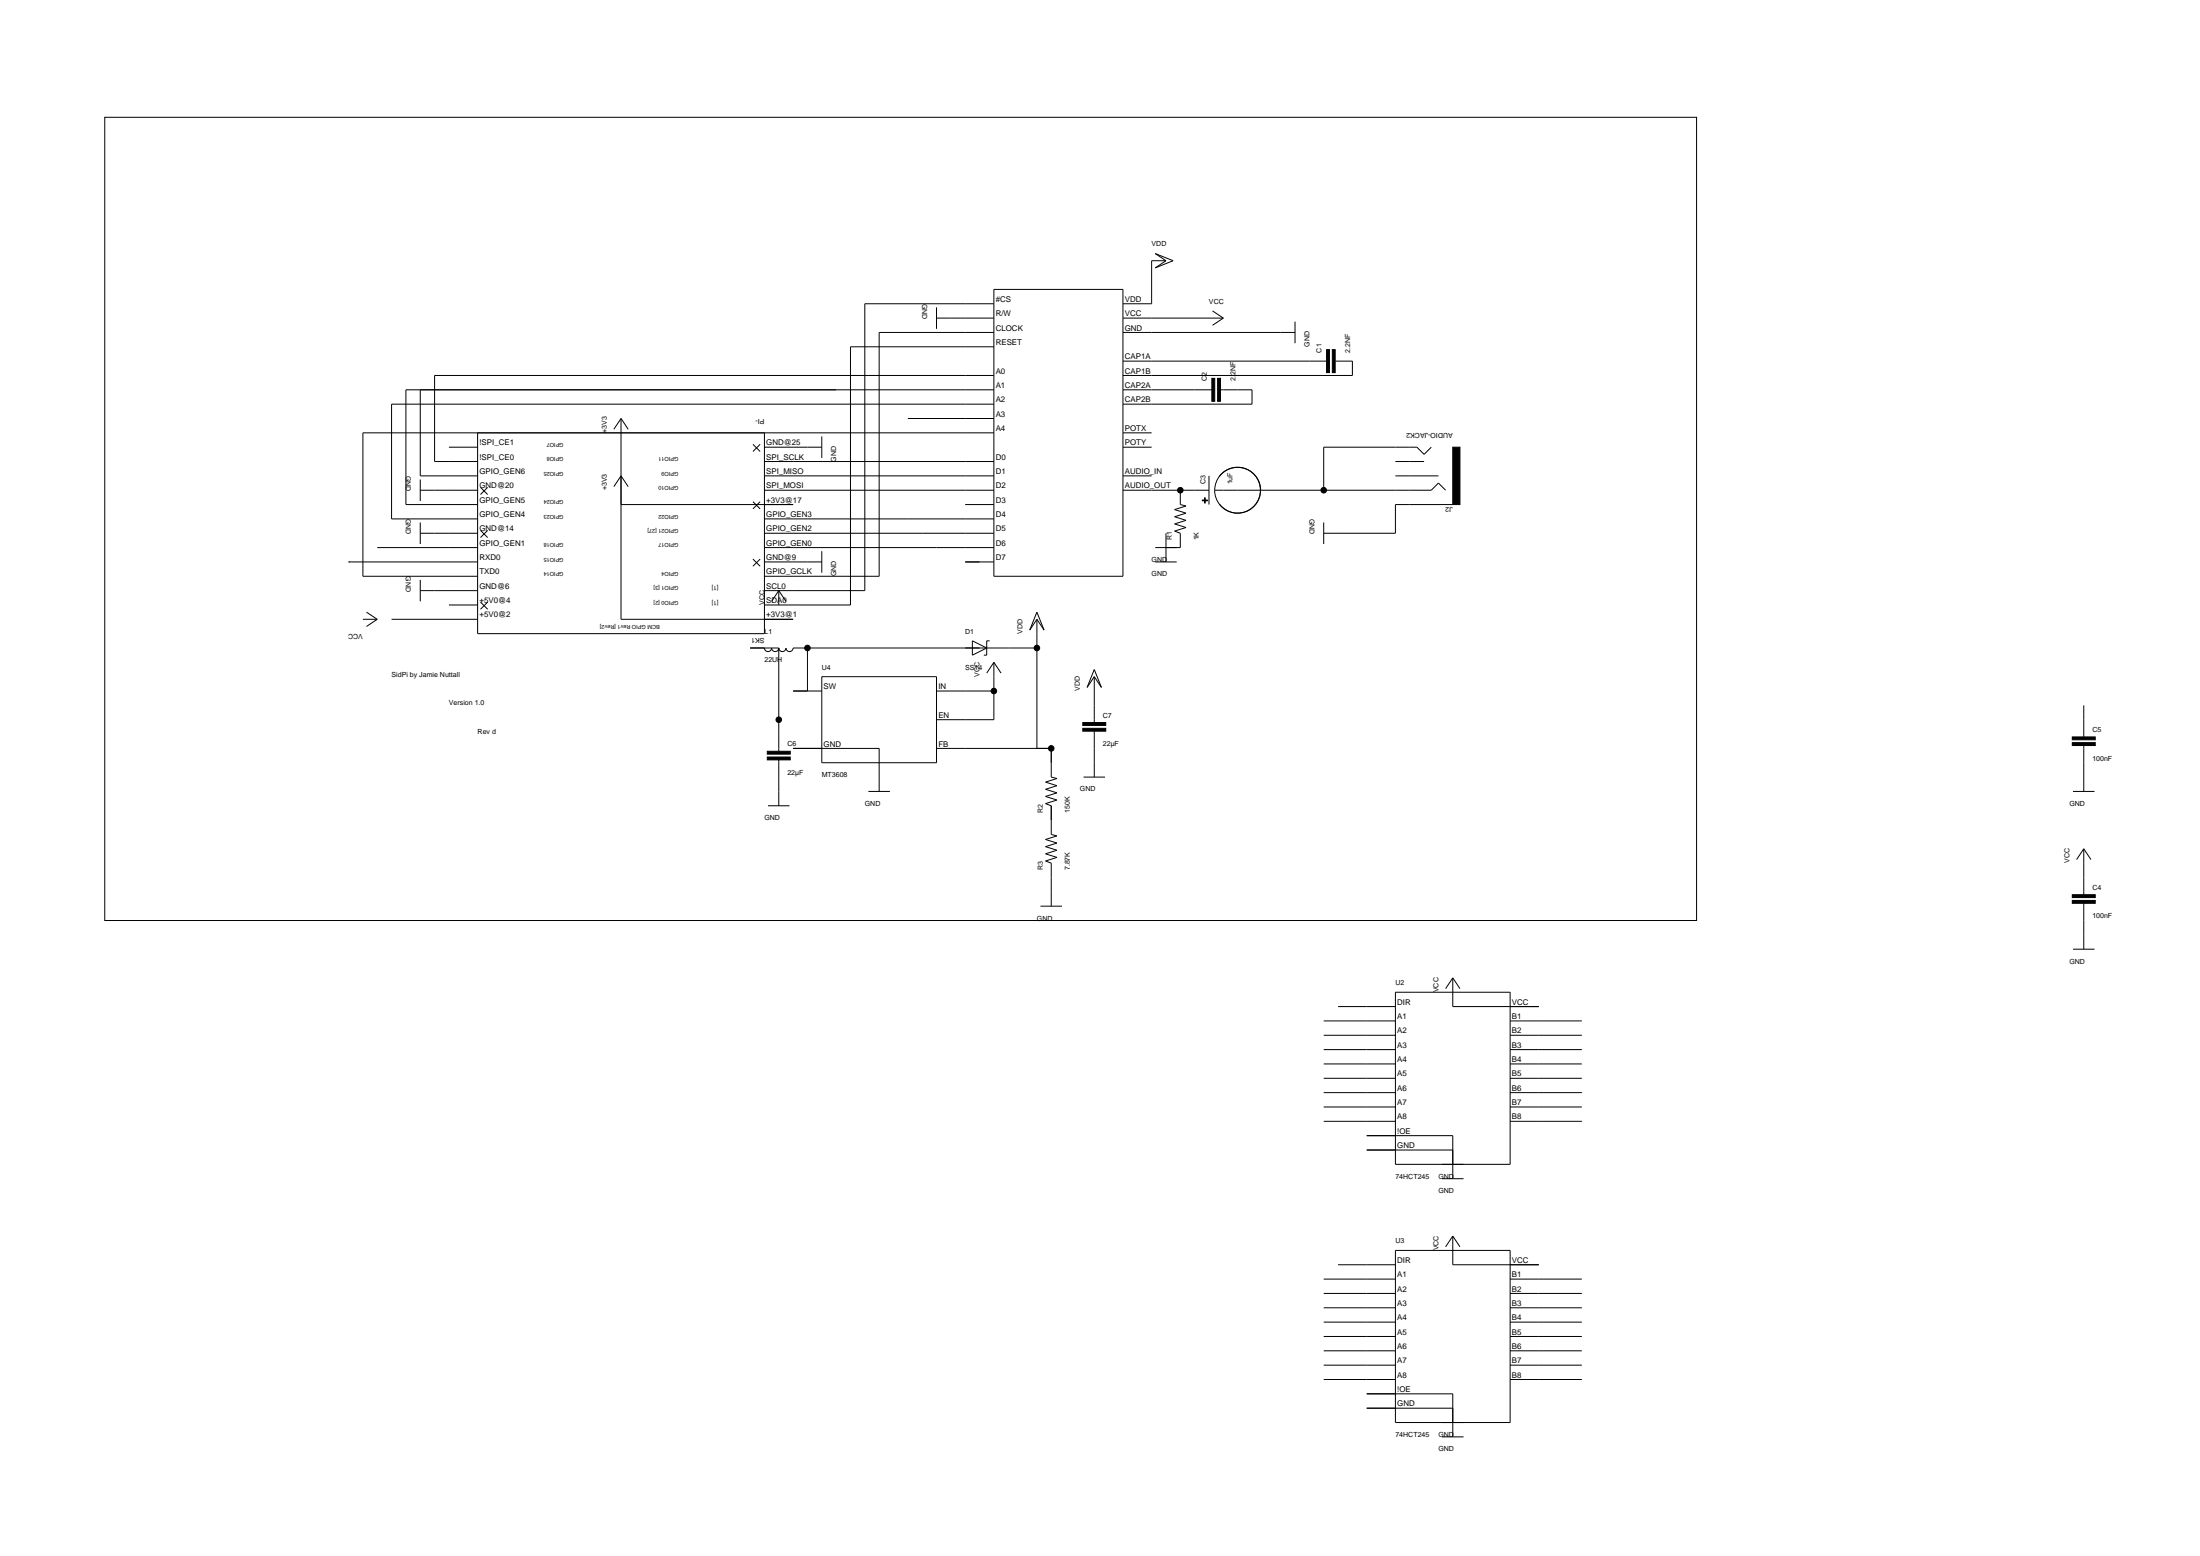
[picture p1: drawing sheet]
<svg xmlns="http://www.w3.org/2000/svg" width="420mm" height="297mm" viewBox="0 0 420 297" stroke-linecap="round" stroke-linejoin="round" font-family="sans-serif">
<g fill="none" stroke="#000" stroke-width=".19">
<path d="M20 22.4h303.9v153.3h-303.9zM178.8 58.7v4.1M189.7 55.2h24.7v54.8h-24.7zM189.7 58h-24.6v54.7h-19.2M220.5 48.4l3.5 1.4-3.5 1.3 2.1-1.3zM222.6 49.8h-2.7v8.2h-5.5M231.5 59.3l2 1.4M80.2 74.4v16.4h11M118.6 79.9v38.3h32.8M118.6 79.9l1.3 2M118.6 79.9l-1.4 2M173.3 79.9h16.4"/>
<path d="M178.8 60.7h10.9M189.7 63.5h-21.9v46.5h-21.9M189.7 66.2h-27.3v49.3h-16.5M189.7 71.7h-106.7v16.4h8.2M189.7 74.4h-112.2v21.9h13.7M189.7 77.1h-114.9v21.9h16.4M214.4 60.7h19.1M214.4 63.5h32.8M214.4 74.4h17M214.4 68.9h38.9M233 74.4h6v2.7h-24.6M233.5 60.7l-2 1.4"/>
<path d="M247.2 61.4v4.1M254.9 68.9h3.3v2.8h-43.8M80.2 93.6h11M80.2 91.5v4.1M80.2 99.7v4.1M85.7 85.4h5.5M91.2 82.6v38.3h54.7v-38.3M91.7 93l1.4 1.4M93.1 93l-1.4 1.4M117.2 92.9l1.4-2.1 1.3 2.1M118.6 96.3h32.8M143.7 95.8l1.4 1.3"/>
<path d="M143.7 84.8l1.4 1.4M145.1 95.8l-1.4 1.3M145.1 84.8l-1.4 1.4M145.9 88.1h43.8M145.9 90.8h43.8M145.9 93.6h43.8M145.9 99h43.8M145.9 85.4h11M156.9 83.3v4.1M184.3 96.3h5.4M189.7 82.6h-120.4v27.4h21.9M214.4 82.6h5.5"/>
<path d="M214.4 90.8h5.5M214.4 93.6h16.4M214.4 85.4h5.5M225.3 93.6v2.7l1.1 .3-2.2 .7 2.2 .7-2.2 .6 2.2 .7-2.2 .7 2.2 .7-2.2 .7 1.1 .4v2.7h-4.8M230.8 90.8v5.5M231.9 93.6h41.3l1.4-1.4 1.4 1.4M231.9 93.6a4.4 4.4 0 0 1 5.7-4.2 4.4 4.4 0 0 1 2.3 6.7 4.4 4.4 0 0 1-7.1 .1M232.8 90.9a4.4 4.4 0 0 1 7 .2 4.4 4.4 0 0 1-2.2 6.6 4.4 4.4 0 0 1-5.7-4.1M252.7 99.7v4.1M266.4 88.1h5.5M266.4 90.8h8.2M273.2 85.4l-1.3 1.3-1.4-1.3h-17.8v8.2"/>
<path d="M277.3 96.3h-10.9v5.5h-13.7M66.5 107.3h.1M66.5 107.3h24.7M69.3 118.2h2.7M70 116.8l2 1.4M72 104.5h19.2M72 118.2l-2 1.4M74.8 118.2h16.4M80.2 101.8h11M80.2 112.7h11M80.2 110.7v4.1M85.7 115.5h5.5"/>
<path d="M91.7 114.9l1.4 1.4M91.7 101.2l1.4 1.4M93.1 114.9l-1.4 1.4M93.1 101.2l-1.4 1.4M143.7 106.7l1.4 1.4M145.1 106.7l-1.4 1.4M145.9 101.8h43.8M145.9 104.5h43.8M145.9 107.3h11M148.7 112.7v2.8M148.7 112.7l1.3 2.1M148.7 112.7l-1.4 2.1"/>
<path d="M156.9 105.2v4.1M184.3 107.3h5.4M198 116.8l1.3 3.5-1.3-2.1-1.4 2.1zM198 118.2v24.7M220.5 107.3h4.1M222.6 101.8v5.5M143.2 123.7h5.5M145.9 123.7a.68 .68 0 0 0 .7 .7 .68 .68 0 0 0 .7-.7 .68 .68 0 0 0 .7 .7 .68 .68 0 0 0 .7-.7M148.7 123.7a.68 .68 0 0 0 .7 .7 .68 .68 0 0 0 .6-.7 .68 .68 0 0 0 .7 .7 .68 .68 0 0 0 .7-.7h46.6M148.7 123.7v19.7M151.4 131.9h5.5M154.1 123.7v8.2"/>
<path d="M156.9 129.2h21.9v16.4h-21.9zM178.8 131.9h10.9M185.6 122.3l2.8 1.4-2.8 1.4zM188.9 122.3h-.5v2.8h-.6M189.7 126.4v11h-10.9M189.7 126.4l1.4 2.1M189.7 126.4l-1.3 2.1M208.9 127.8l1.4 3.4-1.4-2-1.4 2zM208.9 129.2v8.7M208.9 139.6v8.7M397.8 134.6v6.1M146.6 153.8h4.1"/>
<path d="M148.7 145v8.8M151.4 142.9h16.4v8.2M165.8 151.1h4.1M178.8 142.9h21.9v5.4l1.1 .3-2.2 .7 2.2 .7-2.2 .7 2.2 .6-2.2 .7 2.2 .7-2.2 .7 1.1 .4v5.5l1.1 .3-2.2 .6 2.2 .7-2.2 .7 2.2 .7-2.2 .7 2.2 .7-2.2 .6 1.1 .5v8.2M206.9 148.3h4.1M395.8 151.1h4.1M397.8 142.3v8.8M198.6 173h4.1M397.8 162v8.8M397.8 172.4v8.8M397.8 162l1.4 2.1M397.8 162l-1.4 2.1"/>
<path d="M252.7 194.9h13.7M252.7 197.6h13.7M255.4 192.1h11M266.4 189.4h21.9v32.8h-21.9zM277.3 186.7v5.4h16.5M277.3 186.7l1.4 2M277.3 186.7l-1.3 2M288.3 194.9h13.7M288.3 197.6h13.7M395.8 181.2h4.1M252.7 200.3h13.7M252.7 203.1h13.7"/>
<path d="M252.7 205.8h13.7M252.7 208.6h13.7M252.7 211.3h13.7M252.7 214h13.7M260.9 219.5h16.4M260.9 216.8h16.4v8.2M288.3 200.3h13.7M288.3 203.1h13.7M288.3 205.8h13.7M288.3 208.6h13.7M288.3 211.3h13.7M288.3 214h13.7"/>
<path d="M266.4 238.7h21.9v32.8h-21.9zM275.3 225h4.1M277.3 235.9v5.5h16.5M277.3 235.9l1.4 2.1M277.3 235.9l-1.3 2.1M252.7 244.1h13.7M252.7 246.9h13.7M252.7 249.6h13.7M252.7 252.4h13.7M252.7 255.1h13.7M252.7 257.8h13.7M255.4 241.4h11"/>
<path d="M288.3 244.1h13.7M288.3 246.9h13.7M288.3 249.6h13.7M288.3 252.4h13.7M288.3 255.1h13.7M288.3 257.8h13.7M252.7 260.6h13.7M252.7 263.3h13.7M260.9 268.8h16.4M260.9 266h16.4v8.3M275.3 274.3h4.1M288.3 260.6h13.7"/>
<path d="M288.3 263.3h13.7"/>
</g>
<g fill="#000" stroke="#000" stroke-width=".19">
<path d="M231.4 72.2h.5v4.4h-.5z" fill-rule="evenodd"/>
<path d="M232.4 72.2h.6v4.4h-.6z" fill-rule="evenodd"/>
<path d="M253.3 66.7h.5v4.4h-.5z" fill-rule="evenodd"/>
<path d="M254.4 66.7h.5v4.4h-.5z" fill-rule="evenodd"/>
<path d="M229.5 95.5h1v.1h-1z" fill-rule="evenodd"/>
<path d="M230 95h.1v1h-.1z" fill-rule="evenodd"/>
<path d="M277.3 85.4h1.4v10.9h-1.4z" fill-rule="evenodd"/>
<path d="M206.7 139h4.4v.6h-4.4z" fill-rule="evenodd"/>
<path d="M206.7 137.9h4.4v.6h-4.4z" fill-rule="evenodd"/>
<path d="M146.5 144.5h4.4v.5h-4.4z" fill-rule="evenodd"/>
<path d="M146.5 143.4h4.4v.5h-4.4z" fill-rule="evenodd"/>
<path d="M395.6 141.8h4.4v.5h-4.4z" fill-rule="evenodd"/>
<path d="M395.6 140.7h4.4v.5h-4.4z" fill-rule="evenodd"/>
<path d="M395.6 171.9h4.4v.5h-4.4z" fill-rule="evenodd"/>
<path d="M395.6 170.8h4.4v.5h-4.4z" fill-rule="evenodd"/>
<circle cx="225.3" cy="93.6" r=".53"/>
<circle cx="252.7" cy="93.6" r=".53"/>
<circle cx="148.7" cy="137.4" r=".53"/>
<circle cx="154.1" cy="123.7" r=".53"/>
<circle cx="189.7" cy="131.9" r=".53"/>
<circle cx="198" cy="123.7" r=".53"/>
<circle cx="200.7" cy="142.9" r=".53"/>
</g>
<g font-size="1.5">
<text x="190.1" y="57.6">#CS</text>
<text x="214.7" y="57.6">VDD</text>
<text x="190.1" y="60.4">R/W</text>
<text x="190.1" y="63.1">CLOCK</text>
<text x="190.1" y="65.8">RESET</text>
<text x="214.7" y="60.4">VCC</text>
<text x="214.7" y="63.1">GND</text>
<text x="190.1" y="71.3">A0</text>
<text x="214.7" y="68.6">CAP1A</text>
<text x="214.7" y="71.3">CAP1B</text>
<text x="190.1" y="74.1">A1</text>
<text x="190.1" y="76.8">A2</text>
<text x="214.7" y="74.1">CAP2A</text>
<text x="214.7" y="76.8">CAP2B</text>
<text x="190.1" y="79.5">A3</text>
<text x="190.1" y="82.3">A4</text>
<text x="214.7" y="82.3">POTX</text>
<text x="91.5" y="87.7">!SPI_CE0</text>
<text x="91.5" y="85">!SPI_CE1</text>
<text x="146.3" y="87.7">SPI_SCLK</text>
<text x="146.3" y="85">GND@25</text>
<text x="190.1" y="87.7">D0</text>
<text x="214.7" y="85">POTY</text>
<text x="91.5" y="96">GPIO_GEN5</text>
<text x="91.5" y="93.2">GND@20</text>
<text x="91.5" y="90.5">GPIO_GEN6</text>
<text x="146.3" y="96">+3V3@17</text>
<text x="146.3" y="93.2">SPI_MOSI</text>
<text x="146.3" y="90.5">SPI_MISO</text>
<text x="190.1" y="90.5">D1</text>
<text x="190.1" y="93.2">D2</text>
<text x="190.1" y="96">D3</text>
<text x="214.7" y="90.5">AUDIO_IN</text>
<text x="214.7" y="93.2">AUDIO_OUT</text>
<text x="91.5" y="101.4">GND@14</text>
<text x="91.5" y="98.7">GPIO_GEN4</text>
<text x="146.3" y="101.4">GPIO_GEN2</text>
<text x="146.3" y="98.7">GPIO_GEN3</text>
<text x="190.1" y="98.7">D4</text>
<text x="190.1" y="101.4">D5</text>
<text x="91.5" y="106.9">RXD0</text>
<text x="91.5" y="104.2">GPIO_GEN1</text>
<text x="146.3" y="106.9">GND@9</text>
<text x="146.3" y="104.2">GPIO_GEN0</text>
<text x="190.1" y="104.2">D6</text>
<text x="190.1" y="106.9">D7</text>
<text x="91.5" y="112.4">GND@6</text>
<text x="91.5" y="109.6">TXD0</text>
<text x="146.3" y="112.4">SCL0</text>
<text x="146.3" y="109.6">GPIO_GCLK</text>
<text x="91.5" y="117.9">+5V0@2</text>
<text x="91.5" y="115.1">+5V0@4</text>
<text x="146.3" y="117.9">+3V3@1</text>
<text x="146.3" y="115.1">SDA0</text>
<text x="157.2" y="131.5">SW</text>
<text x="179.1" y="131.5">IN</text>
<text x="179.1" y="137">EN</text>
<text x="157.2" y="142.5">GND</text>
<text x="179.1" y="142.5">FB</text>
<text x="266.8" y="191.8">DIR</text>
<text x="288.7" y="191.8">VCC</text>
<text x="266.8" y="194.5">A1</text>
<text x="266.8" y="197.3">A2</text>
<text x="288.7" y="194.5">B1</text>
<text x="288.7" y="197.3">B2</text>
<text x="266.8" y="200">A3</text>
<text x="266.8" y="202.7">A4</text>
<text x="288.7" y="200">B3</text>
<text x="288.7" y="202.7">B4</text>
<text x="266.8" y="205.5">A5</text>
<text x="266.8" y="208.2">A6</text>
<text x="288.7" y="205.5">B5</text>
<text x="288.7" y="208.2">B6</text>
<text x="266.8" y="210.9">A7</text>
<text x="266.8" y="213.7">A8</text>
<text x="288.7" y="210.9">B7</text>
<text x="288.7" y="213.7">B8</text>
<text x="266.8" y="219.2">GND</text>
<text x="266.8" y="216.4">!OE</text>
<text x="266.8" y="241.1">DIR</text>
<text x="266.8" y="243.8">A1</text>
<text x="288.7" y="243.8">B1</text>
<text x="288.7" y="241.1">VCC</text>
<text x="266.8" y="246.5">A2</text>
<text x="266.8" y="249.3">A3</text>
<text x="288.7" y="246.5">B2</text>
<text x="288.7" y="249.3">B3</text>
<text x="266.8" y="252">A4</text>
<text x="266.8" y="254.7">A5</text>
<text x="266.8" y="257.5">A6</text>
<text x="288.7" y="252">B4</text>
<text x="288.7" y="254.7">B5</text>
<text x="288.7" y="257.5">B6</text>
<text x="266.8" y="260.2">A7</text>
<text x="266.8" y="263">A8</text>
<text x="288.7" y="260.2">B7</text>
<text x="288.7" y="263">B8</text>
<text x="266.8" y="268.4">GND</text>
<text x="266.8" y="265.7">!OE</text>
</g>
<g font-size="1.3">
<text x="219.9" y="47">VDD</text>
<text x="176.1" y="58" transform="rotate(90 176.1 58)">GND</text>
<text x="230.8" y="58">VCC</text>
<text x="250" y="66.2" transform="rotate(-90 250 66.2)">GND</text>
<text x="252.3" y="67.3" transform="rotate(-90 252.3 67.3)">C1</text>
<text x="257.8" y="67.3" transform="rotate(-90 257.8 67.3)">2.2NF</text>
<text x="230.4" y="72.8" transform="rotate(-90 230.4 72.8)">C2</text>
<text x="235.9" y="72.8" transform="rotate(-90 235.9 72.8)">2.2NF</text>
<text x="115.8" y="82.6" transform="rotate(-90 115.8 82.6)">+3V3</text>
<text x="145.9" y="79.9" transform="rotate(-180 145.9 79.9)">PI-</text>
<text x="277.3" y="82.6" transform="rotate(-180 277.3 82.6)">AUDIO-JACK2</text>
<text x="159.6" y="88.1" transform="rotate(-90 159.6 88.1)">GND</text>
<text x="77.5" y="90.8" transform="rotate(90 77.5 90.8)">GND</text>
<text x="115.8" y="93.6" transform="rotate(-90 115.8 93.6)">+3V3</text>
<text x="230.1" y="92.5" transform="rotate(-90 230.1 92.5)">C3</text>
<text x="235.3" y="92.5" transform="rotate(-90 235.3 92.5)">1uF</text>
<text x="77.5" y="99" transform="rotate(90 77.5 99)">GND</text>
<text x="250" y="99" transform="rotate(90 250 99)">GND</text>
<text x="277.3" y="96.9" transform="rotate(-180 277.3 96.9)">J2</text>
<text x="219.9" y="107.3">GND</text>
<text x="223.7" y="103.2" transform="rotate(-90 223.7 103.2)">R1</text>
<text x="228.9" y="103.2" transform="rotate(-90 228.9 103.2)">1K</text>
<text x="77.5" y="110" transform="rotate(90 77.5 110)">GND</text>
<text x="159.6" y="110" transform="rotate(-90 159.6 110)">GND</text>
<text x="219.9" y="110">GND</text>
<text x="145.9" y="115.5" transform="rotate(-90 145.9 115.5)">VCC</text>
<text x="69.3" y="120.9" transform="rotate(-180 69.3 120.9)">VCC</text>
<text x="145.9" y="121.8" transform="rotate(-180 145.9 121.8)">SK1</text>
<text x="145.9" y="120.9">L1</text>
<text x="184.3" y="120.9">D1</text>
<text x="195.2" y="120.9" transform="rotate(-90 195.2 120.9)">VDD</text>
<text x="74.8" y="129.2">SidPi by Jamie Nuttall</text>
<text x="145.9" y="126.4">22UH</text>
<text x="156.9" y="127.8">U4</text>
<text x="184.3" y="127.8">SS14</text>
<text x="187" y="129.2" transform="rotate(-90 187 129.2)">VCC</text>
<text x="206.2" y="131.9" transform="rotate(-90 206.2 131.9)">VDD</text>
<text x="85.7" y="134.6">Version 1.0</text>
<text x="210.5" y="137">C7</text>
<text x="91.2" y="140.1">Rev d</text>
<text x="150.3" y="142.4">C6</text>
<text x="210.5" y="142.4">22µF</text>
<text x="399.5" y="139.7">C5</text>
<text x="150.3" y="147.9">22µF</text>
<text x="156.9" y="148.3">MT3608</text>
<text x="399.5" y="145.2">100nF</text>
<text x="165.1" y="153.8">GND</text>
<text x="199.1" y="155.2" transform="rotate(-90 199.1 155.2)">R2</text>
<text x="204.3" y="155.2" transform="rotate(-90 204.3 155.2)">150K</text>
<text x="206.2" y="151.1">GND</text>
<text x="395.1" y="153.8">GND</text>
<text x="145.9" y="156.5">GND</text>
<text x="199.1" y="166.1" transform="rotate(-90 199.1 166.1)">R3</text>
<text x="204.3" y="166.1" transform="rotate(-90 204.3 166.1)">7.87K</text>
<text x="395.1" y="164.8" transform="rotate(-90 395.1 164.8)">VCC</text>
<text x="399.5" y="169.8">C4</text>
<text x="198" y="175.7">GND</text>
<text x="399.5" y="175.3">100nF</text>
<text x="395.1" y="183.9">GND</text>
<text x="266.4" y="188">U2</text>
<text x="274.6" y="189.4" transform="rotate(-90 274.6 189.4)">VCC</text>
<text x="266.4" y="225">74HCT245</text>
<text x="274.6" y="227.7">GND</text>
<text x="274.6" y="225">GND</text>
<text x="266.4" y="237.3">U3</text>
<text x="274.6" y="238.7" transform="rotate(-90 274.6 238.7)">VCC</text>
<text x="266.4" y="274.3">74HCT245</text>
<text x="274.6" y="274.3">GND</text>
<text x="274.6" y="277">GND</text>
</g>
<g font-size="1.1">
<text x="107.6" y="87.3" transform="rotate(-180 107.6 87.3)">GPIO8</text>
<text x="107.6" y="84.5" transform="rotate(-180 107.6 84.5)">GPIO7</text>
<text x="129.5" y="87.3" transform="rotate(-180 129.5 87.3)">GPIO11</text>
<text x="107.6" y="95.5" transform="rotate(-180 107.6 95.5)">GPIO24</text>
<text x="107.6" y="90" transform="rotate(-180 107.6 90)">GPIO25</text>
<text x="129.5" y="92.7" transform="rotate(-180 129.5 92.7)">GPIO10</text>
<text x="129.5" y="90" transform="rotate(-180 129.5 90)">GPIO9</text>
<text x="107.6" y="98.2" transform="rotate(-180 107.6 98.2)">GPIO23</text>
<text x="129.5" y="101" transform="rotate(-180 129.5 101)">GPIO21 [27]</text>
<text x="129.5" y="98.2" transform="rotate(-180 129.5 98.2)">GPIO22</text>
<text x="107.6" y="106.4" transform="rotate(-180 107.6 106.4)">GPIO15</text>
<text x="107.6" y="103.7" transform="rotate(-180 107.6 103.7)">GPIO18</text>
<text x="129.5" y="103.7" transform="rotate(-180 129.5 103.7)">GPIO17</text>
<text x="107.6" y="109.2" transform="rotate(-180 107.6 109.2)">GPIO14</text>
<text x="129.5" y="111.9" transform="rotate(-180 129.5 111.9)">GPIO1 [3]</text>
<text x="129.5" y="109.2" transform="rotate(-180 129.5 109.2)">GPIO4</text>
<text x="137.2" y="111.9" transform="rotate(-180 137.2 111.9)">[1]</text>
<text x="126" y="119.3" transform="rotate(-180 126 119.3)">BCM GPIO Rev1 [Rev2]</text>
<text x="129.5" y="114.7" transform="rotate(-180 129.5 114.7)">GPIO0 [2]</text>
<text x="137.2" y="114.7" transform="rotate(-180 137.2 114.7)">[1]</text>
</g>
</svg>
